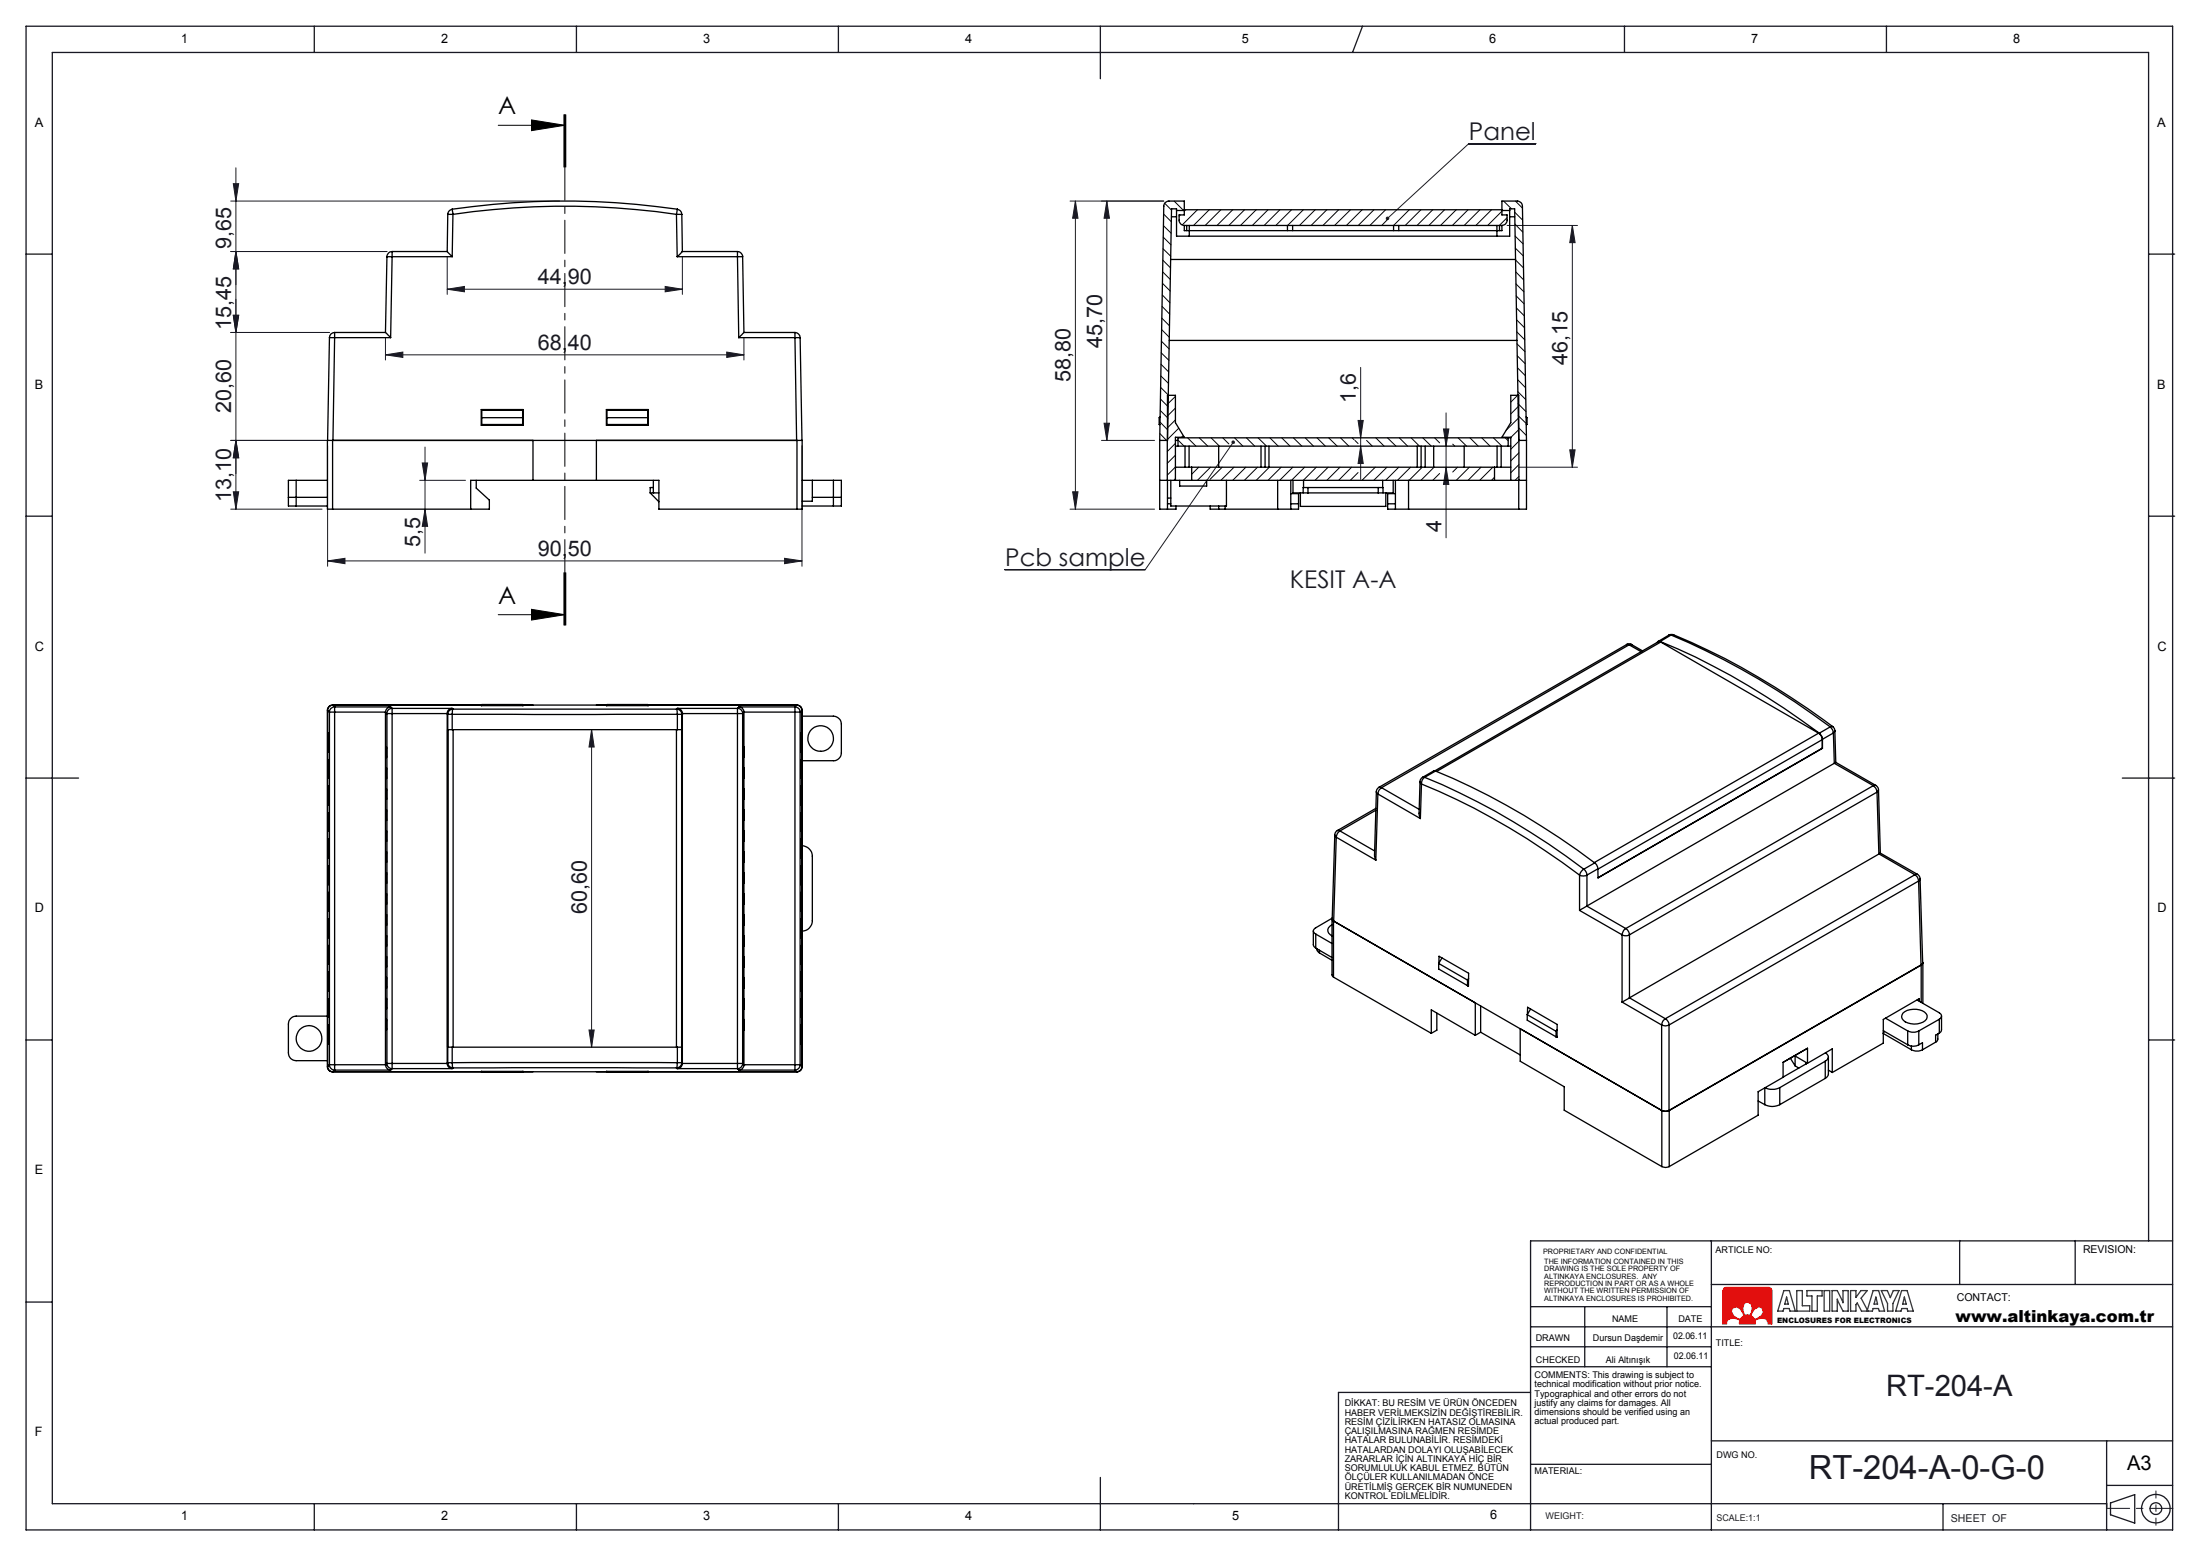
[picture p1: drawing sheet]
<svg xmlns="http://www.w3.org/2000/svg" width="420mm" height="297mm" viewBox="0 0 420 297" stroke-linecap="round" stroke-linejoin="round" font-family="sans-serif">
<path d="M329 245.8l.4-.1h8.1l.5 .2 .1 .4v6.4h-.7l-.4-.9-.7-.2-1.4 .4 .1 .7h-3.1l.1-.7-1.4-.4-.9 .3-.2 .8h-.7v-6.4zM330.6 249.7l.8-.3 .7 .5 .6 1.2-.6 .7-1.3-.7-.4-.8zM332.8 248.8l.6-.3 .8 .4 .2 .8-.5 1.3h-.9l-.3-.6-.1-.7zM334.8 249.9l.9-.5 .5 .3 .3 .8-.4 .6-1.3 .7-.6-.7 .2-.6z" fill="none" stroke="#e13800" stroke-width=".19"/>
<g fill="none" stroke="#191924" stroke-width=".25">
<path d="M5 5h409.6v287h-409.6zM60 5v5M110 5v5M160 5v5M210 5v10M260 5l-1.9 5M310 5v5M360 5v5M5 48.5h5M410 48.5h5M5 98.5h5M410 98.5h5"/>
<path d="M5 148.5h10M405 148.5h10M5 198.5h5M410 198.5h5M326.6 236.9v55.1M373.9 236.8v8.4M396 236.8v8.4M410 236.9v-226.9h-400v277h392M414.6 236.9h-122.5v55.1M5 248.5h5M292.1 249.4h34.5M292.1 253.3h122.5"/>
<path d="M292.1 257.1h34.5M302.4 249.4v11.5M318.1 249.4v11.5M326.6 245.2h88M292.1 265.8h-36.7v26.2M292.1 260.9h34.5M292.1 279.5h34.5M326.6 275h88M402 275v17M60 287v5M110 287v5M160 287v5"/>
<path d="M210 282v10M370.8 287v5M402 283.5h12.6"/>
</g>
<path d="M334.7 250a.98 .98 0 0 1 .9-.6 .98 .98 0 0 1 .9 .6 1.68 1.68 0 0 1-1.7 1.7l-.3-.3a.51 .51 0 0 1-.1-.9zM330.6 249.7a1.15 1.15 0 0 1 1.8 .6l.1 .2a.56 .56 0 0 1 .2 .5 .56 .56 0 0 1-.4 .5 .53 .53 0 0 1-.4 .3 .53 .53 0 0 1-.5-.3l-.5-.3a1.05 1.05 0 0 1-.3-1.5zM329 245.8l-.2 .4v6.5h.7v-.2a1.21 1.21 0 0 1 1.8-.8 .53 .53 0 0 1 .6 .6v.4h3.1v-.3a.46 .46 0 0 1 0-.5 .46 .46 0 0 1 .5-.1l.6-.2 .6 .1a.83 .83 0 0 1 .7 1h.7v-6.4l-.2-.5-.2-.1h-8.5zM332.9 248.7a.97 .97 0 0 1 1.1 .1 .97 .97 0 0 1 .3 1.1l-.1 .6a.44 .44 0 0 1-.6 .5h-.2a.45 .45 0 0 1-.5 0 .45 .45 0 0 1-.2-.5l-.1-1.1z" fill-rule="evenodd" fill="#f00"/>
<path d="M95.1 23.9h12.7M101.4 22.9l6.4 1-6.4 1zM107.6 21.9v10M107.8 21.9v10M108 21.9v10M95.1 117.3h12.7M101.4 116.3l6.4 1-6.4 1.1zM107.6 109.3v10M107.8 109.3v10M108 109.3v10z" fill="none" stroke="#000" stroke-width=".19"/>
<g fill="none" stroke="#191924" stroke-width=".25">
<path d="M402.7 286.9l4.7-1.6v5.4l-4.7-1.6z"/>
<circle cx="411.4" cy="288" r="2.72"/>
<circle cx="411.4" cy="288" r="1.13"/>
</g>
<path d="M340.4 246.3h1.1l1.1 4h-1l-.2-.5h-1l-.1 .5h-1.1zM340.9 247.6l.3 1.3h-.6zM342.9 246.3h1v2.9h1.4v1.1h-2.4zM344.8 246.3h2.9v1.1h-.9v2.9h-1v-2.9h-1zM348.1 246.3h1v4h-1zM349.6 246.3h1l1.1 2.4v-2.4h1v4h-1l-1.1-2.4v2.4h-1zM356.3 250.3l1.1-4h1.1l1.1 4h-1l-.1-.5h-1.1l-.1 .5h-2.1l-.8-1.6-.2 .3v1.3h-1.1v-4h1.1v1.3l.9-1.3h1.2l-1.2 1.5 1.3 2.5M358 247.6l.3 1.3h-.7zM359 246.3h1.2l.5 1.4 .6-1.4h1.1l-1.2 2.5v1.5h-1v-1.5zM362.9 246.3h1l1.2 4h-1.1l-.1-.5h-1l-.1 .5h-1.1zM363.4 247.6l.3 1.3h-.6z" fill="none" stroke="#373737" stroke-width=".25"/>
<g fill="none" stroke="#191924" stroke-width=".19">
<path d="M44 38.4h62.8M44.5 35.1h1l-.5 3.3zM45 32v65.2M204.2 38.4h17.9M205.2 38.4l.5 3.3h-1zM205.2 38.4v58.8M211.2 38.4v45.7M211.2 38.4l.5 3.3h-1zM293.1 27.4h-12.9l-15.4 14.3M44 48h29.8M45 48l.5 3.3h-1zM85.3 55.2l3.3-.5v1z"/>
<path d="M85.3 49v7.2M85.3 55.2h44.9M126.9 54.7l3.3 .5-3.3 .5zM130.2 49v7.2M287.6 43h13.4M300 43v46.2M300 43l.6 3.3h-1.1zM44 63.5h18.9M44.5 60.2h1l-.5 3.3zM73.6 67.7l3.3-.5v1zM73.6 64.5v4.2M73.6 67.7h68.4"/>
<path d="M138.7 67.2l3.3 .5-3.3 .5zM142 64.5v4.2M259.6 70.1v21.4M275.9 78.8v23.9M44 84.1h18.5M44 97.2h17.5M44.5 93.9h1l-.5 3.3zM45 84.1l.5 3.3h-1zM62.5 85.1v23M80.1 91.7h8.7M80.6 88.4h1l-.5 3.3zM81.1 97.2l.5 3.3h-1z"/>
<path d="M81.1 85.3v20.3M153 85.1v23M204.2 97.2h16.1M204.7 93.9h1l-.5 3.3zM210.2 84.1h10.1M210.7 80.8h1l-.5 3.3zM235.3 84.4l-16.8 24.3h-26.8M259.2 80.3h.9l-.5 3.3zM259.6 85.2l.5 3.3h-.9zM275.4 81.9h1.1l-.6 3.3zM275.9 89.2l.6 3.3h-1.1zM289.8 89.2h11.2"/>
<path d="M299.5 85.9h1.1l-.6 3.3zM62.5 107.1l3.3-.5v1zM62.5 107.1h90.5M149.7 106.6l3.3 .5-3.3 .5zM112.9 139.3l.5 3.3h-1zM112.9 139.3v60.6M112.4 196.6h1l-.5 3.3z"/>
</g>
<path d="M107.8 21.9v97.4" fill="none" stroke="#000" stroke-width=".19" stroke-dasharray="6.3 1.3 1.3 1.3" stroke-dashoffset=".2"/>
<path d="M401.9 287.9h12.7" fill="none" stroke="#191924" stroke-width=".19" stroke-dasharray="15.2 1.3 1.3 1.3" stroke-dashoffset="10.8"/>
<path d="M411.4 284.6v6.5" fill="none" stroke="#191924" stroke-width=".19" stroke-dasharray="15.2 1.3 1.3 1.3" stroke-dashoffset="13.9"/>
<path d="M101.4 22.9l6.4 1-6.4 1zM101.4 116.3l6.4 1-6.4 1.1z" fill="#000"/>
<g fill="#191924">
<path d="M264.5 41.4v.5l.3-.2-.3 .2a.35 .35 0 0 0 .5 0 .35 .35 0 0 0 0-.5 .35 .35 0 0 0-.5 0zM235.1 84.1a.33 .33 0 0 0 0 .5 .33 .33 0 0 0 .5 0 .33 .33 0 0 0-.1-.5l-.2 .3 .2-.3z"/>
<path d="M73.6 67.7l3.3-.5v1zM138.7 67.2l3.3 .5-3.3 .5z"/>
<path d="M62.5 107.1l3.3-.5v1zM149.7 106.6l3.3 .5-3.3 .5z"/>
<path d="M126.9 54.7l3.3 .5-3.3 .5zM85.3 55.2l3.3-.5v1z"/>
<path d="M44.5 60.2h1l-.5 3.3zM45 48l.5 3.3h-1zM112.4 196.6h1l-.5 3.3zM112.9 139.3l.5 3.3h-1zM259.6 85.2l.5 3.3h-.9zM259.2 80.3h.9l-.5 3.3z"/>
<path d="M45 84.1l.5 3.3h-1zM44.5 60.2h1l-.5 3.3z"/>
<path d="M211.2 38.4l.5 3.3h-1zM210.7 80.8h1l-.5 3.3z"/>
<path d="M44.5 35.1h1l-.5 3.3zM45 48l.5 3.3h-1zM45 84.1l.5 3.3h-1zM44.5 93.9h1l-.5 3.3zM80.6 88.4h1l-.5 3.3zM81.1 97.2l.5 3.3h-1zM205.2 38.4l.5 3.3h-1zM204.7 93.9h1l-.5 3.3zM300 43l.6 3.3h-1.1zM299.5 85.9h1.1l-.6 3.3zM275.4 81.9h1.1l-.6 3.3zM275.9 89.2l.6 3.3h-1.1z"/>
</g>
<g fill="none" stroke="#000" stroke-width=".25">
<path d="M86.3 39.9l.1 1M86.3 39.9a148.2 148.2 0 0 1 43 0M86.3 39.9a1.05 1.05 0 0 0-.9 1M129.3 39.9l-.2 1M129.3 39.9a1.05 1.05 0 0 1 .8 1M73.8 49h1M73.8 49l-.2 14.5M74.8 48a1.03 1.03 0 0 0-1 1M74.8 48v1M74.8 49l-.3 15.4M74.8 49h11.5M74.8 48h10.5"/>
<path d="M85.3 48l1 1M85.4 40.9h1M85.4 40.9l-.1 7.1M86.4 40.9a146.1 146.1 0 0 1 42.7 0M86.4 40.9l-.1 8.1M129.1 40.9h1M129.1 40.9l.1 8.1M129.2 49h11.5M130.1 40.9l.1 7.1M130.2 48l-1 1M130.2 48h10.5M140.7 49h1"/>
<path d="M140.7 48a1.03 1.03 0 0 1 1 1M140.7 48v1M140.7 49l.3 15.4M141.7 49l.3 14.5M223.4 49.5h65.8M223.6 41.4h.9M224.5 40.2h1.5M226 43a1.02 1.02 0 0 1-1-1v-1h1v-2.6h-2.9a.96 .96 0 0 0-1 1l-.8 44.7M226 40h60.6M226 43v1h60.6v-1M226 43h60.6M226.4 43v1"/>
<path d="M226.9 43v2.1M245.7 43v1M246.7 43v1M265.9 43v1M266.9 43v1M285.6 43v2.1M286.1 43v1M286.6 43a1.02 1.02 0 0 0 1-1v-1h-1v-2.6h2.9a.96 .96 0 0 1 1 1l.8 44.7M286.6 40.2h1.5M288.1 41.4h.9M62.9 64.4h1M62.9 64.4l-.4 19.7"/>
<path d="M63.9 63.5v.9M63.9 63.5a.96 .96 0 0 0-1 .9M63.9 64.4l-.4 19.7M63.9 64.4h10.6M63.9 63.5h9.7M73.6 63.5l.9 .9M91.8 78.2h8v3h-8zM91.9 78.3h7.8v2.7h-7.8zM91.9 79.7h7.8M115.7 78.2h8v3h-8zM115.8 78.3h7.8v2.7h-7.8zM115.8 79.7h7.8"/>
<path d="M141 64.4h10.7M142 63.5l-1 .9M142 63.5h9.7M151.7 64.4h1M151.7 63.5v.9M151.7 63.5a1.03 1.03 0 0 1 1 .9M151.7 64.4l.3 19.7M152.7 64.4l.3 19.7M221.4 79.6l-.2 .1v1.3h.1M223.1 65h66.4M291.2 79.6l.2 .1v1.3h-.1M55 94.9h7.5"/>
<path d="M56.5 91.7h-1.5v4.9h1.5M56.5 91.7h6M56.5 96.6h6M56.5 91.7v4.9M62.5 84.1h1M62.5 84.1v13.1h1M63.5 84.1h88.6M63.5 84.1v13.1M89.8 97.2v-5.5h35.9v5.5h26.4M90.9 91.7v1.5l2.5 2.3v1.7h-29.9M101.7 84.1v7.6M113.8 84.1v7.6"/>
<path d="M124.1 94.1h1.6M124.1 94.1l1.6 1.7M124.7 93.1h-.6v1M124.7 91.7v2.4M152.1 84.1h1v13.1h-1M152.1 84.1v13.1M153.1 91.7h1.9M153.1 96.6h5.9M155 91.7v4h-1.9M155 94.9h5.5M155 91.7h4M159 91.7h1.5v4.9h-1.5"/>
<path d="M159 91.7v4.9M221.3 84.1v13.1h3.1v-.6M221.3 84.1h1.5M221.3 91.7h70M222.7 84.1v7.6M222.8 84.1l.8-44.2h.9v5.2h63.6v-5.2h.9l.8 44.2M222.8 84.1v-8.6h1.5v5.2l1.7 2.8h-1.7v8.2M222.8 91.7v5.5M222.8 96.2h.6M222.8 95.1h.6M223.4 91.7v4.9h10.6v-4.9M224.3 84.1h.5"/>
<path d="M224.3 85.2h64M224.3 89.2h64M225.1 91.7v1.1h5.2v-1.1M226.1 85.2v4M226.9 85.2v4M227.4 89.2v2.5M232.6 85.2v4M232.6 96.6v.6M233.8 96.6v.6M240.6 85.2v4M241.4 85.2v4M242.1 85.2v4"/>
<path d="M243.8 91.7v5.5M246.3 91.7v5.5M246.3 96.2h1.5M246.3 94.2h1.5v2M246.7 91.7v2.4h1.4M247.8 96.2v1h-16.9v-.6M248.1 94.1h16.3M248.1 94.1v2.6h16.3v-2.6M248.7 91.7v1.4M249.6 93.1h-.9v1M249.6 93.1v1M249.6 93.1h13.4"/>
<path d="M263 93.1h.9v1M263 93.1v1M263.8 91.7v1.4M264.8 96.2h1.5M265.9 91.7v2.4h-1.5M266.3 91.7v5.5M266.3 94.2h-1.5v2M268.8 91.7v5.5M270.4 85.2v4M271.2 85.2v4M272 85.2v4M273.6 85.2v4"/>
<path d="M279.4 85.2v4M285.2 89.2v2.5M285.7 85.2v4M286.5 85.2v4M287.8 83.6v1.6M288.3 83.6h-63.5v1.6M289.8 84.1h1.5M289.8 84.1v-8.6h-1.5v5.2l-1.7 2.8h1.7v8.2M289.8 91.7v5.5M289.8 84.1v7.6M291.3 84.1v13.1h-26.5v-1M62.5 135.6v68"/>
<path d="M62.5 135.6l.4 .3M62.9 135.9h1M62.9 135.9v67.3M63.9 134.9v1M63.9 134.9a.96 .96 0 0 0-1 1M63.9 134.9l-.4-.3a1.02 1.02 0 0 0-1 1M63.9 134.9h10.6M63.9 135.9h9.7M63.9 135.9v67.3M73.6 136l.2 .2M73.6 135.9v67.3M73.8 136.2h1"/>
<path d="M73.8 136.2v66.8M74.5 134.9a1.03 1.03 0 0 0-.9 1M74.5 134.9l.3 .3M74.8 135.2v1M74.8 135.2a.96 .96 0 0 0-1 1M74.8 135.2h11.5M74.8 136.2h10.5M74.8 136.2v66.8M85.3 136.2h.1M85.3 136.2l.1 .1M85.3 136.2v66.8M85.4 136.3h.9"/>
<path d="M85.4 139.3h.9M85.4 136.3v3M85.4 139.3v60.6M85.5 139.3v60.6M86.3 139.3h43M86.3 136.3h43M86.3 135.2a.96 .96 0 0 0-1 1M86.3 136.3v3M86.3 135.2l.1 .2M86.4 135.4l-.1 .9M86.4 135.4h42.7M86.4 135.4a.96 .96 0 0 0-1 .9"/>
<path d="M86.5 139.3v60.6M91.8 134.7h.1M91.8 134.7h8M91.9 134.6h-28.4a.97 .97 0 0 0-1 1M91.9 134.7v-.2h7.8v.2M99.7 134.6h16.1M99.8 134.7h.1M115.7 134.7h.1M115.7 134.7h8M115.8 134.7v-.2h7.8v.2M123.6 134.6h28.5a.97 .97 0 0 1 1 1v68a.96 .96 0 0 1-1 1h-28.5M123.7 134.7h.1"/>
<path d="M129.1 135.4l.2 .9M129.1 135.4a1.02 1.02 0 0 1 1 .9M129.1 139.3v60.6M129.2 135.2a.96 .96 0 0 1 1 1M129.2 135.2h11.5M129.2 135.2l-.1 .2M129.3 136.3h.8M129.3 139.3h.8v60.6h-.8M129.3 136.3v3M130.1 136.3v66.5M130.2 136.2h.1M130.2 136.2l-.1 .1"/>
<path d="M130.2 136.2v66.8M130.2 136.2h10.5M140.7 135.2v1M140.7 135.2a.96 .96 0 0 1 1 1M140.7 136.2h1M140.7 136.2v66.8M141 134.9a.96 .96 0 0 1 1 1M141 134.9h10.7M141 134.9l-.3 .3M141.7 136.2v66.8M142 135.9v67.3M142 136l-.3 .2"/>
<path d="M142 135.9h9.7M151.7 134.9v1M151.7 134.9a.96 .96 0 0 1 1 1M151.7 135.9h1M151.7 134.9l.3-.3a1.02 1.02 0 0 1 1 1M151.7 135.9v67.3M152.7 135.9v67.3M153 135.6l-.3 .3M153 135.6v68M153.1 136.7h5.9a1.57 1.57 0 0 1 1.5 1.5v5.5a1.51 1.51 0 0 1-1.5 1.5h-5.9M310.4 123l.3-.1 .7 .1M310.4 123l.5 .1"/>
<path d="M310.4 123l-47.3 27.3M310.9 123.1l-47.3 27.3M310.9 123.1l2.3 1.3M311.4 123l-.5 .1M311.4 123l2 1.2M316.8 122.4h-.3l-.3 .2M316.8 122.4a136.8 136.8 0 0 1 30.4 17.5M316.9 122.6l-.5-.1-42.6 24.6M316.9 122.6l30.1 17.3M316.9 122.6l-42.8 24.6M318.5 121.2h.4M318.5 121.2l-2.1 1.2"/>
<path d="M318.9 121.2a143.2 143.2 0 0 1 30.3 17.5M318.9 121.2l-2.1 1.2M319.4 121.2a138.4 138.4 0 0 1 30.3 17.5M319.4 121.2h-.9M319.4 121.2h-.5M347 139.9a1.6 1.6 0 0 1 .7 1.3M347 139.9l-42.8 24.7M347.2 139.9l.4 .6 .2 .6M349.2 138.7l.5 .6 .1 .6M349.2 138.7l-2 1.2M349.7 138.7l.3 .3 .1 .5M349.7 138.7h-.5"/>
<path d="M349.8 139.9l-2 1.2M349.8 139.9l.2 5.8M350.1 139.5l-.3 .4M350.1 139.5l.2 6M62.7 155.7v.6M62.7 157.5v.6M62.7 150.7v.6M62.7 152.4v.6M62.7 145.6v.6M62.7 147.4v.6M62.7 140.5v.6M62.7 142.3v.6"/>
<path d="M62.7 155.7v-.6v3.6v-.6M62.7 150.7v-.6v3.5v-.6M62.7 145.6v-.6v3.6v-.6M62.7 140.5v-.6v3.6v-.6M62.7 140.5h.1M62.7 142.9h.1M62.7 145.6h.1M62.7 148h.1M62.7 150.7h.1M62.7 153h.1M62.7 155.7h.1M62.7 158.1h.1"/>
<path d="M62.7 156.3h-.1l-.1-1.2v3.6l.1-1.2h.1M62.7 151.3h-.1l-.1-1.2v3.5l.1-1.2h.1M62.7 146.2h-.1l-.1-1.2v3.6l.1-1.2h.1M62.7 141.1h-.1l-.1-1.2v3.6l.1-1.2h.1M73.7 142.8h.1M73.7 144.4h.1M73.7 146.8h.1M73.7 148.3h.1M73.7 150.8h.1M73.7 152.4h.1M73.7 154.8h.1M73.7 156.3h.1"/>
<path d="M73.7 158.8h.1M73.7 158.6v2M73.7 158.6v.2l-.1-.2v2l.1-.3v.3M73.7 154.6v2M73.7 154.6v.2l-.1-.2v2l.1-.3v.3M73.7 150.6v2M73.7 150.6v.2l-.1-.2v2l.1-.2v.2M73.7 146.6v2M73.7 146.6v.2l-.1-.2v2l.1-.3v.3M73.7 142.6v2M73.7 142.6v.2l-.1-.2v2l.1-.2v.2M73.7 144.6h.1"/>
<path d="M73.7 142.6h.1M73.7 148.6h.1M73.7 146.6h.1M73.7 152.6h.1M73.7 150.6h.1M73.7 156.6h.1M73.7 154.6h.1M73.7 158.6h.1M141.8 158.6l.1 .2 .1-.2v1.9l-.1-.2-.1 .3M141.8 158.6v2M141.8 154.6l.1 .2 .1-.2v2l-.1-.3-.1 .3M141.8 154.6v2"/>
<path d="M141.8 150.6l.1 .2 .1-.2v2l-.1-.2-.1 .2M141.8 150.6v2M141.8 146.6l.1 .2 .1-.2v2l-.1-.3-.1 .3M141.8 146.6v2M141.8 142.6l.1 .2 .1-.2v2l-.1-.2-.1 .2M141.8 142.6v2M141.8 142.6h.1M141.8 144.6h.1M141.8 146.6h.1M141.8 148.6h.1M141.8 150.6h.1M141.8 152.6h.1"/>
<path d="M141.8 154.6h.1M141.8 156.6h.1M141.8 158.6h.1M141.8 142.8h.1M141.8 144.4h.1M141.8 146.8h.1M141.8 148.3h.1M141.8 150.8h.1M141.8 152.4h.1M141.8 154.8h.1M141.8 156.3h.1M141.8 158.8h.1"/>
<path d="M152.8 156.3h.2v-1.2v3.6v-1.2h-.2M152.8 151.3h.2v-1.2v3.5v-1.2h-.2M152.8 146.2h.2v-1.2v3.6v-1.2h-.2M152.8 141.1h.2v-1.2v3.6v-1.2h-.2M152.8 140.5h.1M152.8 142.9h.1M152.8 145.6h.1M152.8 148h.1M152.8 150.7h.1M152.8 153h.1M152.8 155.7h.1M152.8 158.1h.1"/>
<path d="M152.9 157.5v.6M152.9 155.7v.6M152.9 152.4v.6M152.9 150.7v.6M152.9 147.4v.6M152.9 145.6v.6M152.9 142.3v.6M152.9 140.5v.6M152.9 140.5l-.1-.6v3.6l.1-.6M152.9 145.6l-.1-.6v3.6l.1-.6M152.9 150.7l-.1-.6v3.5l.1-.6M152.9 155.7l-.1-.6v3.6l.1-.6"/>
<path d="M254.7 159.4l-.5 16 .3 .4 .5-16M254.7 159.4l.3 .4M255 159.8l7.5 4.4M255.2 158.5l-.4 .5-.1 .4M255.2 158.5l.5 .1M255.7 158.6a1.47 1.47 0 0 0-.7 1.2M255.7 158.6l6.6 3.8M262.5 154.3l-7.3 4.2M262.5 154.7l-6.8 3.9M262.6 151.1l-.3 12.1 .2 1M262.6 151.1l.3 .4M262.9 151.5l-.4 12.7"/>
<path d="M262.9 151.5l8.1 4.7M263.1 150.3l-.4 .4-.1 .4M263.1 150.3l.5 .1M263.6 150.4a1.47 1.47 0 0 0-.7 1.1M263.6 150.4l7.2 4.1M271 149.2l-.2 6.3 .2 .7M271 149.2l.3 .4M271.3 149.6a134.9 134.9 0 0 1 30.1 17.4M271.3 149.6l-.3 6.6M271.5 148.4l-.5 .4v.4M271.5 148.4h.4M271.9 148.4a1.4 1.4 0 0 0-.6 1.2"/>
<path d="M271.9 148.4a133.3 133.3 0 0 1 30.3 17.5M273.9 147.2a137 137 0 0 1 30.4 17.5M273.9 147.2l-.3-.1-2.1 1.3M273.9 147.2l-2 1.2M347.7 142.8h.1M347.7 142.8l-42.8 24.7M347.7 141.2v1.6M347.7 141.2l-42.8 24.7M347.8 142.8l-42.9 24.8v-1.8M347.8 141.1v1.7M350 145.7h.1M350 145.7l-47.2 27.2"/>
<path d="M350 145.7l7.5 4.3M350.3 145.5l-.3 .2M350.3 145.5l7.7 4.4M357.5 150a1.6 1.6 0 0 1 .7 1.2M357.5 150l-47.3 27.2M358 149.9l.4 .5 .1 .4M358 149.9l-.5 .1M358.2 151.2l-47.3 27.2M358.2 151.2l.3 11.8M358.5 150.8l-.3 .4M358.5 150.8l.3 12M62.7 176v.6"/>
<path d="M62.7 177.8v.6M62.7 171v.6M62.7 172.7v.6M62.7 165.9v.6M62.7 167.6v.6M62.7 160.8v.6M62.7 162.6v.6M62.7 176v-.6v3.6v-.6M62.7 171v-.6v3.5v-.6M62.7 165.9v-.6v3.5v-.6M62.7 160.8v-.6v3.6v-.6M62.7 160.8h.1"/>
<path d="M62.7 163.2h.1M62.7 165.9h.1M62.7 168.2h.1M62.7 171h.1M62.7 173.3h.1M62.7 176h.1M62.7 178.4h.1M62.7 176.6h-.1l-.1-1.2v3.6l.1-1.2h.1M62.7 171.6h-.1l-.1-1.2v3.5l.1-1.2h.1M62.7 166.5h-.1l-.1-1.2v3.5l.1-1.2h.1M62.7 161.4h-.1l-.1-1.2v3.6l.1-1.2h.1M73.7 160.3h.1"/>
<path d="M73.7 162.8h.1M73.7 164.4h.1M73.7 166.8h.1M73.7 168.3h.1M73.7 170.8h.1M73.7 172.3h.1M73.7 174.8h.1M73.7 176.4h.1M73.7 178.8h.1M73.7 178.6v.2l-.1-.2v2l.1-.3v.3M73.7 178.6v2M73.7 170.6v2"/>
<path d="M73.7 170.6v.2l-.1-.2v2l.1-.3v.3M73.7 166.6v2M73.7 166.6v.2l-.1-.2v2l.1-.3v.3M73.7 162.6v2M73.7 162.6v.2l-.1-.2v2l.1-.2v.2M73.7 174.6v.2l-.1-.2v2l.1-.2v.2M73.7 174.6v2M73.7 160.6h.1M73.7 164.6h.1M73.7 162.6h.1M73.7 168.6h.1M73.7 166.6h.1"/>
<path d="M73.7 172.6h.1M73.7 170.6h.1M73.7 176.6h.1M73.7 174.6h.1M73.7 178.6h.1M141.8 178.6v2M141.8 178.6l.1 .2 .1-.2v1.9l-.1-.2-.1 .3M141.8 170.6l.1 .2 .1-.2v2l-.1-.3-.1 .3M141.8 170.6v2M141.8 166.6l.1 .2 .1-.2v2l-.1-.3-.1 .3M141.8 166.6v2M141.8 162.6l.1 .2 .1-.2v2l-.1-.2-.1 .2"/>
<path d="M141.8 162.6v2M141.8 174.6v2M141.8 174.6l.1 .2 .1-.2v2l-.1-.2-.1 .2M141.8 160.6h.1M141.8 162.6h.1M141.8 164.6h.1M141.8 166.6h.1M141.8 168.6h.1M141.8 170.6h.1M141.8 172.6h.1M141.8 174.6h.1M141.8 176.6h.1"/>
<path d="M141.8 178.6h.1M141.8 160.3h.1M141.8 162.8h.1M141.8 164.4h.1M141.8 166.8h.1M141.8 168.3h.1M141.8 170.8h.1M141.8 172.3h.1M141.8 174.8h.1M141.8 176.4h.1M141.8 178.8h.1M152.8 176.6h.2v-1.2v3.6v-1.2h-.2"/>
<path d="M152.8 171.6h.2v-1.2v3.5v-1.2h-.2M152.8 166.5h.2v-1.2v3.5v-1.2h-.2M152.8 161.4h.2v-1.2v3.6v-1.2h-.2M152.8 160.8h.1M152.8 163.2h.1M152.8 165.9h.1M152.8 168.2h.1M152.8 171h.1M152.8 173.3h.1M152.8 176h.1M152.8 178.4h.1M152.9 177.8v.6"/>
<path d="M152.9 176v.6M152.9 172.7v.6M152.9 171v.6M152.9 167.6v.6M152.9 165.9v.6M152.9 162.6v.6M152.9 160.8v.6M152.9 160.8l-.1-.6v3.6l.1-.6M152.9 165.9l-.1-.6v3.5l.1-.6M152.9 171l-.1-.6v3.5l.1-.6M152.9 176l-.1-.6v3.6l.1-.6M153.1 161.4a2.05 2.05 0 0 1 1.9 2v12.4a1.99 1.99 0 0 1-1.9 1.9"/>
<path d="M250.6 177.7v2.6l.5 .7M251.1 178.3l3.1 1.8M251.1 178.3v2.7M254.2 176.5a1.12 1.12 0 0 0-.8 1.1 1.12 1.12 0 0 0 .8 1M254.2 175.4v10.7l.3 .4M254.2 175.3l-3.1 1.8a.62 .62 0 0 0-.5 .6 .62 .62 0 0 0 .5 .6M254.2 175.2v.4l.3 .2M254.5 175.8l62.6 36.2 .5 .1 .9-.1M254.5 175.8v10.7M301.4 167a1.5 1.5 0 0 0 1.4 0M301.4 167v6.8M301.4 173.8l8.1 4.6"/>
<path d="M302.2 165.9l-.5 .5-.3 .6M302.2 165.9l.4 .5 .2 .6M302.8 173l-1.4 .8M302.8 173l7.4 4.2M302.8 167v6M304.3 164.7l.4 .4 .2 .7M304.3 164.7l-2.1 1.2M304.9 165.8l-2.1 1.2M309.5 178.4a1.5 1.5 0 0 0 1.4 0M309.5 178.4v12.9M310.2 177.2a1.62 1.62 0 0 1 .7 1.2M310.2 177.2a1.62 1.62 0 0 0-.7 1.2"/>
<path d="M310.9 178.4v12.1M358.5 163l-47.6 27.5M358.5 163h.1M358.5 163l6.9 4M358.8 162.8l-.3 .2M358.8 162.8l7.1 4.1M365.4 167a1.47 1.47 0 0 1 .7 1.2M365.4 167l-47.6 27.4M365.9 166.9l.4 .3 .1 .5M365.9 166.9l-.5 .1M366.1 168.2l-47.6 27.4M366.1 168.2l.5 16"/>
<path d="M366.4 167.7l.5 16.1-.3 .4M366.4 167.7l-.3 .5M62.5 194h-6a1.51 1.51 0 0 0-1.5 1.5v5.5a1.45 1.45 0 0 0 1.5 1.5h6M62.7 196.3v.6M62.7 198v.6M62.7 191.2v.6M62.7 193v.6M62.7 186.2v.6M62.7 187.9v.6M62.7 181.1v.6M62.7 182.8v.6M62.7 196.3v-.6v3.5v-.6"/>
<path d="M62.7 191.2v-.6v3.6v-.6M62.7 186.2v-.6v3.5v-.6M62.7 181.1v-.6v3.5v-.6M62.7 181.1h.1M62.7 183.4h.1M62.7 186.2h.1M62.7 188.5h.1M62.7 191.2h.1M62.7 193.6h.1M62.7 196.3h.1M62.7 198.6h.1M62.7 196.9h-.1l-.1-1.2v3.5l.1-1.2h.1"/>
<path d="M62.7 191.8h-.1l-.1-1.2v3.6l.1-1.2h.1M62.7 186.8h-.1l-.1-1.2v3.5l.1-1.2h.1M62.7 181.7h-.1l-.1-1.2v3.5l.1-1.2h.1M73.7 180.3h.1M73.7 182.8h.1M73.7 184.4h.1M73.7 186.8h.1M73.7 188.3h.1M73.7 190.8h.1M73.7 192.3h.1M73.7 194.8h.1M73.7 196.4h.1"/>
<path d="M73.7 194.6v.2l-.1-.2v2l.1-.2v.2M73.7 194.6v2M73.7 186.6v.2l-.1-.2v2l.1-.3v.3M73.7 186.6v2M73.7 182.6v.2l-.1-.2v2l.1-.2v.2M73.7 182.6v2M73.7 190.6v.2l-.1-.2v2l.1-.3v.3M73.7 190.6v2M73.7 180.6h.1M73.7 184.6h.1M73.7 182.6h.1M73.7 188.6h.1"/>
<path d="M73.7 186.6h.1M73.7 192.6h.1M73.7 190.6h.1M73.7 196.6h.1M73.7 194.6h.1M85.4 199.9h.9M85.4 199.9v2.9M86.3 199.9h43M86.3 199.9v2.9M129.3 199.9v2.9M141.8 194.6v2M141.8 194.6l.1 .2 .1-.2v2l-.1-.2-.1 .2"/>
<path d="M141.8 186.6v2M141.8 186.6l.1 .2 .1-.2v2l-.1-.3-.1 .3M141.8 182.6v2M141.8 182.6l.1 .2 .1-.2v2l-.1-.2-.1 .2M141.8 190.6v2M141.8 190.6l.1 .2 .1-.2v1.9l-.1-.2-.1 .3M141.8 180.6h.1M141.8 182.6h.1M141.8 184.6h.1M141.8 186.6h.1M141.8 188.6h.1M141.8 190.6h.1"/>
<path d="M141.8 192.6h.1M141.8 194.6h.1M141.8 196.6h.1M141.8 180.3h.1M141.8 182.8h.1M141.8 184.4h.1M141.8 186.8h.1M141.8 188.3h.1M141.8 190.8h.1M141.8 192.3h.1M141.8 194.8h.1M141.8 196.4h.1"/>
<path d="M152.8 196.9h.2v-1.2v3.5v-1.2h-.2M152.8 191.8h.2v-1.2v3.6v-1.2h-.2M152.8 186.8h.2v-1.2v3.5v-1.2h-.2M152.8 181.7h.2v-1.2v3.5v-1.2h-.2M152.8 181.1h.1M152.8 183.4h.1M152.8 186.2h.1M152.8 188.5h.1M152.8 191.2h.1M152.8 193.6h.1M152.8 196.3h.1M152.8 198.6h.1"/>
<path d="M152.9 198v.6M152.9 196.3v.6M152.9 193v.6M152.9 191.2v.6M152.9 187.9v.6M152.9 186.2v.6M152.9 182.8v.6M152.9 181.1v.6M152.9 196.3l-.1-.6v3.5l.1-.6M152.9 181.1l-.1-.6v3.5l.1-.6M152.9 186.2l-.1-.6v3.5l.1-.6M152.9 191.2l-.1-.6v3.6l.1-.6"/>
<path d="M251.1 181l3.1 1.8M251.3 181.1l.1 .4 .4 .4M251.8 181.9l2.4 1.4M251.8 181.4v.5M254.5 186.5l18.6 10.7M273.1 197.2v-4.4l8.4 4.8M274.2 193.4v3.2l-1.1 .6M274.5 183.9l5.5 3.2M274.5 183.9v1.1l5.5 3.1M274.6 183.8v-1.3l5.6 3.3v2.4l-.2-.1M275.2 182.8l-.7 1.1M280 187.1v1"/>
<path d="M280.2 188l-.2 .1M280.2 186.8l-.2 .3M281.5 191.4v6.2M282.5 192v5M282.5 197l7.6 4.4M282.5 197l-1 .6M290.1 196.4v6.2l8.4 4.8v4.5l18.6 10.8M291.4 193.7l5.5 3.1M291.4 193.7v1l5.5 3.2M291.5 193.6v-1.3l5.6 3.2v2.5l-.2-.1M292.1 192.6l-.7 1.1M296.9 196.8v1.1"/>
<path d="M297.1 197.8l-.2 .1M297.1 196.5l-.2 .3M309.5 191.3l7.6 4.3M310.9 190.5l-1.4 .8M310.9 190.5h.1M310.9 190.5l6.9 3.9M317.1 195.6a1.5 1.5 0 0 0 1.4 0M317.1 195.6v27.1M317.8 194.4a1.47 1.47 0 0 1 .7 1.2M317.8 194.4a1.47 1.47 0 0 0-.7 1.2M318.5 195.6v16.3M359.4 196.7l4.6 2.7"/>
<path d="M359.4 197.3l5.3 3.1M359.4 197v.3M359.4 196.8v.2M359.4 197h.1M359.8 194.3l4.2 2.5M363.1 193.4a3.5 3.5 0 0 1 4.5 .1 1.21 1.21 0 0 1-1.2 1.8 3.2 3.2 0 0 1-3.4-.9l-.1-.3zM364 196.8a2.39 2.39 0 0 0 2.1 0M364 199.4a2.13 2.13 0 0 0 2.1 0M364 196.8v2.6M364.7 199.7v.7M365.8 190.9l4.3 2.4a.66 .66 0 0 1 .4 .6 .66 .66 0 0 1-.4 .7M366.1 196.8v2.6"/>
<path d="M366.1 199.4l.8-.4v1.4M366.3 191.1v-.5l-6.9 4v4.5l-9.8 5.6M366.6 184.2l-48.1 27.7M366.6 184.2l-48.1 27.8M366.6 184.2v7.1M366.9 183.7v.3l-.3 .2M366.9 183.8v7.7M369.4 198.9l-2.5 1.5M369.8 197.3l-.1 1.2-.3 .4M370.1 194.6l-4 2.2M370.1 197.2l-.7 .4v1.3M370.1 194.6v2.6"/>
<path d="M370.5 193.9v2.7l-.1 .3-.3 .3M62.5 203.6a.96 .96 0 0 0 1 1h28.4M62.5 203.6a1.02 1.02 0 0 0 1 1l.4-.3M62.9 203.2h1M62.9 203.2a1.02 1.02 0 0 0 1 1.1M62.9 203.2l-.4 .4M63.9 203.2v1.1M63.9 204.3h10.6M63.9 203.2h9.7M73.6 203.2a1.1 1.1 0 0 0 .9 1.1M73.6 203.2h.1M73.8 203h1"/>
<path d="M73.8 203a.96 .96 0 0 0 1 1M73.8 203l-.2 .2M74.8 203v1M74.8 204l-.3 .3M74.8 204h11.5M74.8 203h10.5M85.3 203a.96 .96 0 0 0 1 1M85.4 202.8a.96 .96 0 0 0 1 1M85.4 202.8h.9M85.4 202.8l-.1 .1M86.3 202.8h43M86.3 202.8l.1 1"/>
<path d="M86.4 203.8h42.7M86.4 203.8l-.1 .2M91.8 204.5h.1M91.9 204.5v.2h7.8v-.2M99.7 204.6h16.1M99.8 204.5h.1M99.8 204.5h-8M115.7 204.5h.1M115.8 204.5v.2h7.8v-.2M123.7 204.5h.1M123.7 204.5h-8M129.1 203.8l.1 .2"/>
<path d="M129.2 204h11.5M129.3 202.8l-.2 1M129.3 202.8h.8M130.1 202.8a1.02 1.02 0 0 1-1 1M130.1 202.8l.1 .1M130.2 203a.96 .96 0 0 1-1 1M130.2 203h10.5M140.7 203h1M140.7 203v1M140.7 204l.3 .3M141 204.3h10.7M141.7 203a.96 .96 0 0 1-1 1"/>
<path d="M141.7 203l.3 .2M142 203.2a1.02 1.02 0 0 1-1 1.1M142 203.2h.1M142 203.2h9.7M151.7 203.2h1M151.7 203.2v1.1M152.7 203.2a1.02 1.02 0 0 1-1 1.1M152.7 203.2l.3 .4M153 203.6a1.02 1.02 0 0 1-1 1l-.3-.3M317.1 211.9a1.5 1.5 0 0 0 1.4 0M318.5 212v10.7M335.5 210.1l1.3 .8"/>
<path d="M336.8 210.9a3.1 3.1 0 0 0 2.8 0M336.8 207.6v3.3M336.8 207.6a3.2 3.2 0 0 0 2.8 0M339.6 207.6v3.3M340.3 202.8v2.8M340.3 205.6l-4.8 2.8v4.5l-17 9.8M341.6 202h.1M341.7 202h.1M341.7 202l.8 1.4M342.4 201.5l-2.1 1.3M342.4 201.5l2.5 1.4M342.5 201.6v1.8"/>
<path d="M342.5 203.4l.8 .5M344.7 203.1l-4.4 2.5M344.7 202.8v.3M344.8 202.9l-.1 .2M344.9 200.1l-4.6 2.7M344.9 202.9l4.7-2.7v4.5M344.9 200.1v2.8M344.9 200.1l-2.5 1.4M348.3 202.6l-8.7 5M348.3 202.6v3.2M348.3 205.8l-8.7 5.1M348.3 201a.83 .83 0 0 1 .6 .8 .83 .83 0 0 1-.6 .8"/>
<path d="M348.9 201.8v3.2l-.2 .5-.4 .3M348.9 204.3l.7 .4M364.7 200.4a2.39 2.39 0 0 0 2.2 0M317.1 222.7a1.5 1.5 0 0 0 1.4 0"/>
<circle cx="156.6" cy="141" r="2.45"/>
<circle cx="59" cy="198.2" r="2.45"/>
</g>
<g fill="none" stroke="#000" stroke-width=".19">
<path d="M222.3 38.8l1.3 1.3M224 38.4l1.8 1.8M286.9 38.4l1.5 1.5M289.2 38.4l1.3 1.3M221.8 58.5l1.4 1.5M221.8 56.3l1.4 1.5M221.8 54.1l1.5 1.5M221.9 51.9l1.4 1.5M221.9 49.7l1.5 1.4M221.9 47.5l1.5 1.4M222 45.3l1.4 1.4M222 43.1l1.5 1.4"/>
<path d="M222 40.8l1.5 1.5M225.2 41l-.2 .3M226.3 40l-.3 .3M228.5 40l-2.9 2.9M230.8 40l-3 3M233 40l-3 3M235.2 40l-3 3M237.5 40l-3 3M239.7 40l-3 3M242 40l-3 3M244.2 40l-3 3M246.5 40l-3 3"/>
<path d="M248.7 40l-3 3M251 40l-3 3M253.2 40l-3 3M255.4 40l-3 3M257.7 40l-3 3M259.9 40l-3 3M262.2 40l-3 3M264.4 40l-3 3M264.9 41.8l-1.2 1.2M268.9 40l-3 3M271.1 40l-3 3M273.4 40l-3 3"/>
<path d="M275.7 40l-3 3M277.9 40l-3 3M280.1 40l-3 3M282.4 40l-3 3M284.6 40l-3 3M286.6 40.3l-2.7 2.7M287.6 41.6l-1.5 1.4M289 40.5l1.5 1.5M289.1 42.8l1.5 1.5M289.1 45l1.6 1.6M289.1 47.3l1.6 1.6M289.2 49.6l1.5 1.5"/>
<path d="M289.2 51.9l1.6 1.5M289.3 54.2l1.5 1.5M289.3 56.5l1.5 1.5M289.3 58.8l1.6 1.5M221.4 78.3l1.5 1.5M221.4 76.2l1.5 1.4M221.5 73.9l1.5 1.5M221.5 71.8l1.5 1.4M221.5 69.5l1.5 1.5M221.6 67.3l1.5 1.5M221.6 65.1l1.5 1.5M221.7 62.9l1.4 1.5"/>
<path d="M221.7 60.7l1.5 1.5M224.3 75.7l-1.5 1.4M224.3 77.9l-1.5 1.5M289.4 61l1.5 1.6M289.4 63.3l1.6 1.6M289.5 65.6l1.5 1.5M289.5 67.9l1.5 1.5M289.6 70.2l1.5 1.5M289.6 75.5l-1.3 1.3M289.6 72.5l1.5 1.5M289.6 74.8l1.5 1.5M289.7 77l1.5 1.6"/>
<path d="M289.7 79.3l1.6 1.6M289.8 77.5l-1.5 1.5M289.8 79.8l-2.4 2.4M221.3 82.8l1.3 1.3M221.4 80.6l1.4 1.5M224.3 80.1l-1.5 1.6M224.3 84.6l-1.6 1.6M224.3 86.9l-1.6 1.5M224.3 89.1l-1.6 1.6M224.3 91.4l-.3 .3M224.8 84l1.2 1.2M224.9 81.7l-2.1 2.2"/>
<path d="M225.8 83.1l-.3 .4M226.6 83.6l1.6 1.6M228.7 89.2l-1.3 1.3M228.8 83.6l1.7 1.6M231 89.2l-2.5 2.5M231.1 83.6l1.6 1.6M233.2 89.2l-2.3 2.3M233.3 83.6l1.2 1.1M235.5 89.2l-2.5 2.5M235.6 83.6l1.6 1.6M237.7 89.2l-2.5 2.5M237.8 83.6l1.6 1.6"/>
<path d="M240 89.2l-2.5 2.5M240.1 83.6l1.6 1.6M242.2 89.2l-2.5 2.5M242.3 83.6l1.6 1.6M244.5 89.2l-2.5 2.5M244.6 83.6l1.6 1.6M246.7 89.2l-2.5 2.5M246.8 83.6l1.6 1.6M249 89.2l-2.5 2.5M249.1 83.6l1.5 1.6M251.2 89.2l-2.5 2.5M251.3 83.6l1.6 1.6"/>
<path d="M253.4 89.2l-2.5 2.5M253.5 83.6l1.7 1.6M255.7 89.2l-2.5 2.5M255.8 83.6l1.6 1.6M257.9 89.2l-2.5 2.5M258 83.6l.4 .3M258.6 84.1l.6 .6M259.2 90.2l-1.5 1.5M260.1 91.5l-.2 .2M260.8 84.1l1.1 1.1M262.4 89.2l-2.3 2.2M262.5 83.6l1.6 1.6"/>
<path d="M264.7 89.2l-2.6 2.5M264.8 83.6l1.6 1.6M266.9 89.2l-2.5 2.5M267 83.6l1.6 1.6M269.2 89.2l-2.5 2.5M269.3 83.6l1.6 1.6M271.4 89.2l-2.5 2.5M271.5 83.6l1.6 1.6M273.6 89.2l-2.5 2.5M273.8 83.6l.9 .9M274.7 90.4l-1.3 1.3M277.2 84.8l.4 .4"/>
<path d="M278.1 89.2l-.9 .9M278.2 83.6l1.7 1.6M280.4 89.2l-2.5 2.5M280.5 83.6l1.6 1.6M282.6 89.2l-2.5 2.5M282.8 83.6l1.5 1.6M284.9 89.2l-2.5 2.5M285 83.6l1.6 1.6M285.2 91.1l-.6 .6M287.2 83.6l.6 .5M289.7 81.6l1.6 1.5M289.8 82l-1.5 1.5"/>
<path d="M289.8 83.9l.2 .2M289.8 84.2l-1.5 1.6M289.8 86.4l-1.5 1.6M289.8 88.7l-1.5 1.5M289.8 90.9l-.7 .8"/>
</g>
<text font-size="6.3" fill="#191924" x="345.1" y="282.4">RT-204-A-0-G-0</text>
<text font-size="5.6" fill="#191924" x="359.9" y="266.5">RT-204-A</text>
<g font-size="4.7">
<text x="95.1" y="21.8">A</text>
<text x="95.1" y="115.2">A</text>
</g>
<g font-size="4.7" fill="#191924">
<text x="280.3" y="26.8">Panel</text>
<text x="191.8" y="108.1">Pcb sample</text>
<text x="246.1" y="112.3">KESIT A-A</text>
</g>
<g font-size="4.1" fill="#191924">
<text x="44.1" y="47.4" transform="rotate(-90 44.1 47.4)">9,65</text>
<text x="102.6" y="54.3">44,90</text>
<text x="44.1" y="63" transform="rotate(-90 44.1 63)">15,45</text>
<text x="102.6" y="66.8">68,40</text>
<text x="210.3" y="66.4" transform="rotate(-90 210.3 66.4)">45,70</text>
<text x="299.1" y="69.8" transform="rotate(-90 299.1 69.8)">46,15</text>
<text x="204.3" y="72.9" transform="rotate(-90 204.3 72.9)">58,80</text>
<text x="258.7" y="77" transform="rotate(-90 258.7 77)">1,6</text>
<text x="44.1" y="78.8" transform="rotate(-90 44.1 78.8)">20,60</text>
<text x="44.1" y="95.8" transform="rotate(-90 44.1 95.8)">13,10</text>
<text x="275" y="101.5" transform="rotate(-90 275 101.5)">4</text>
<text x="80.2" y="104.4" transform="rotate(-90 80.2 104.4)">5,5</text>
<text x="102.6" y="106.1">90,50</text>
<text x="112" y="174.5" transform="rotate(-90 112 174.5)">60,60</text>
</g>
<text font-size="3.9" x="405.9" y="280.6">A3</text>
<text font-size="3.2" x="373.2" y="252.4">www.altinkaya.com.tr</text>
<g font-size="2.5">
<text x="34.6" y="8.2">1</text>
<text x="84.2" y="8.2">2</text>
<text x="134.2" y="8.2">3</text>
<text x="184.2" y="8.2">4</text>
<text x="237" y="8.2">5</text>
<text x="284.2" y="8.2">6</text>
<text x="334.2" y="8.2">7</text>
<text x="384.2" y="8.2">8</text>
<text x="6.7" y="24.2">A</text>
<text x="411.7" y="24.2">A</text>
<text x="6.7" y="74.2">B</text>
<text x="411.7" y="74.2">B</text>
<text x="6.7" y="124.2">C</text>
<text x="411.7" y="124.2">C</text>
<text x="6.7" y="174.2">D</text>
<text x="411.7" y="174.2">D</text>
<text x="6.7" y="224.2">E</text>
<text x="6.7" y="274.2">F</text>
<text x="34.6" y="290.2">1</text>
<text x="84.2" y="290.2">2</text>
<text x="134.2" y="290.2">3</text>
<text x="184.2" y="290.2">4</text>
<text x="235.1" y="290.2">5</text>
<text x="284.3" y="289.9">6</text>
</g>
<g font-size="2.1">
<text x="397.5" y="239.2">REVISION:</text>
<text x="373.4" y="248.2">CONTACT:</text>
</g>
<text font-size="2.1" fill="#191924" x="372.3" y="290.6">SHEET OF</text>
<g font-size="1.8">
<text x="327.4" y="239.2">ARTICLE NO:</text>
<text x="293" y="256">DRAWN</text>
<text x="304" y="256">Dursun Daşdemir</text>
<text x="307.6" y="252.3">NAME</text>
<text x="319.3" y="255.7">02.06.11</text>
<text x="320.3" y="252.3">DATE</text>
<text x="327.4" y="256.9">TITLE:</text>
<text x="292.8" y="263">COMMENTS: This drawing is subject to</text>
<text x="293.1" y="260.1">CHECKED</text>
<text x="306.4" y="260.1">Ali Altınışık</text>
<text x="319.4" y="259.4">02.06.11</text>
<text x="256.6" y="268.4">DİKKAT: BU RESİM VE ÜRÜN ÖNCEDEN</text>
<text x="292.8" y="264.8">technical modification without prior notice.</text>
<text x="292.8" y="266.6">Typographical and other errors do not</text>
<text x="292.8" y="268.3">justify any claims for damages. All</text>
<text x="256.6" y="270.2">HABER VERİLMEKSİZİN DEĞİŞTİREBİLİR.</text>
<text x="256.6" y="272">RESİM ÇİZİLİRKEN HATASIZ OLMASINA</text>
<text x="256.6" y="273.7">ÇALIŞILMASINA RAĞMEN RESİMDE</text>
<text x="256.6" y="275.5">HATALAR BULUNABİLİR. RESİMDEKİ</text>
<text x="292.8" y="270.1">dimensions should be verified using an</text>
<text x="292.8" y="271.9">actual produced part.</text>
<text x="256.6" y="277.3">HATALARDAN DOLAYI OLUŞABİLECEK</text>
<text x="256.6" y="279">ZARARLAR İÇİN ALTINKAYA HİÇ BİR</text>
<text x="256.6" y="280.8">SORUMLULUK KABUL ETMEZ. BÜTÜN</text>
<text x="292.8" y="281.3">MATERIAL:</text>
<text x="327.6" y="278.3">DWG NO.</text>
<text x="256.6" y="282.5">ÖLÇÜLER KULLANILMADAN ÖNCE</text>
<text x="256.6" y="284.3">ÜRETİLMİŞ GERÇEK BİR NUMUNEDEN</text>
<text x="256.6" y="286.1">KONTROL EDİLMELİDİR.</text>
</g>
<g font-size="1.8" fill="#191924">
<text x="294.9" y="289.9">WEIGHT:</text>
<text x="327.6" y="290.3">SCALE:1:1</text>
</g>
<g font-size="1.4">
<text x="294.5" y="239.3">PROPRIETARY AND CONFIDENTIAL</text>
<text x="294.7" y="241.2">THE INFORMATION CONTAINED IN THIS</text>
<text x="294.7" y="242.6">DRAWING IS THE SOLE PROPERTY OF</text>
<text x="294.7" y="244">ALTINKAYA ENCLOSURES. ANY</text>
<text x="294.7" y="245.5">REPRODUCTION IN PART OR AS A WHOLE</text>
<text x="294.7" y="246.9">WITHOUT THE WRITTEN PERMISSION OF</text>
<text x="294.7" y="248.3">ALTINKAYA ENCLOSURES IS PROHIBITED.</text>
<text x="339.1" y="252.6">ENCLOSURES FOR ELECTRONICS</text>
</g>
</svg>
